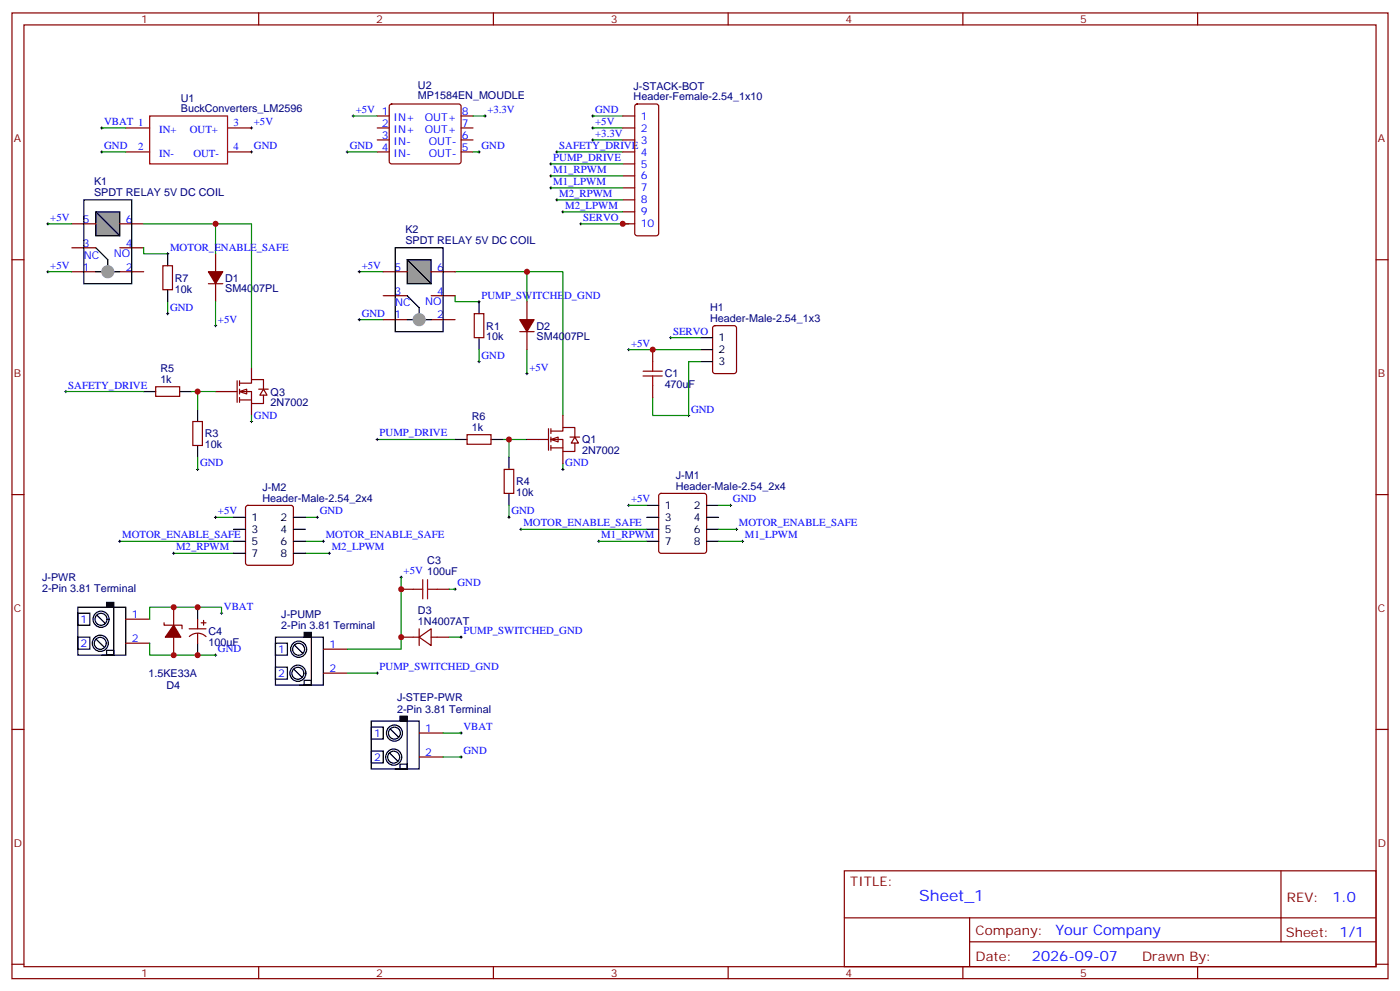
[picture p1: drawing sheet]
<svg xmlns="http://www.w3.org/2000/svg" width="412mm" height="292mm" viewBox="0 0 412 292" stroke-linecap="round" stroke-linejoin="round" font-family="sans-serif">
<g fill="none" stroke="#870000" stroke-width=".35">
<path d="M3.5 3.8h405.4v284.3h-405.4zM7.1 7.3h398.2v277.3h-398.2zM76.2 3.8v3.5M145.3 3.8v3.5M214.5 3.8v3.5M283.6 3.8v3.5M352.8 3.8v3.5M3.5 76.5h3.6M21.2 73h7M35.3 73h7M63.5 74.7v5.3M405.3 76.5h3.6"/>
<path d="M21.2 80h7M35.3 80h7M61.4 83.5h4.2M63.5 83.5v5.3M45.9 113.9h7v2.8h-7zM56.8 124.1h2.8v7.1h-2.8zM3.5 145.6h3.6M405.3 145.6h3.6M37 182.3h7.1M37 189.4h7.1M3.5 214.8h3.6M405.3 214.8h3.6"/>
<path d="M248.7 256.4h156.6v28.2h-156.6zM377.3 256.4v20.9M248.7 270.2h156.5M285.6 277.3h119.6M285.6 270.2v14.2M3.5 283.9h3.6M76.2 284.6v3.5M145.3 284.6v3.5M214.5 284.6v3.5M283.6 284.6v3.5M352.8 284.6v3.5M405.3 283.9h3.6"/>
</g>
<path d="M61.4 80h4.2l-2.1 3.5z" fill="#870000" stroke="#870000" stroke-width=".35"/>
<g fill="none" stroke="#000" stroke-width=".35">
<path d="M42.3 115.3h3.6M52.9 115.3h3.5M58.2 120.6v3.5M58.2 131.2v3.5M22.9 178.8h14.1v14.1h-14.1zM33.5 178.8v14.1h-3.5M22.9 187.6h3.6v3.5h-3.6zM22.9 180.6h3.6v3.5h-3.6zM28.3 188.2l2.5 2.4M28.5 181.1l2.5 2.4M31.4 191.5h2.1v1.4h-2.1z"/>
<circle cx="29.5" cy="189.4" r="1.76"/>
<circle cx="29.5" cy="189.4" r="2.37"/>
<circle cx="29.8" cy="182.3" r="2.37"/>
<circle cx="29.8" cy="182.3" r="1.76"/>
</g>
<path d="M31.4 177.4h2.1v1.4h-2.1z" fill="#000" stroke="#000" stroke-width=".35"/>
<path d="M28.2 62.4h7.1v7h-7.1z" fill="#999" stroke="#000" stroke-width=".35"/>
<path d="M24.7 58.8h14.1v24.7h-14.1zM28.2 62.4l7.1 7M28.2 73l3.5 3.5v3.5M28.2 80h7.1" fill="none" stroke="#000" stroke-width=".35"/>
<path d="M21.2 65.9h7M35.3 65.9h7" fill="none" stroke="#870000" stroke-width=".35"/>
<circle cx="31.7" cy="80" r="1.76" fill="#999" stroke="#999" stroke-width=".35"/>
<path d="M64.9 180.6h.7M65.3 180.2v.7" fill="none" stroke="#000" stroke-width=".29"/>
<g fill="#fff" stroke="#870000" stroke-width=".35">
<path d="M70.6 115.3l2.1-.7v1.4z"/>
<path d="M77.6 114.6l1.1 1.7h-2.1z"/>
</g>
<g fill="none" stroke="#870000" stroke-width=".35">
<path d="M48 78.2h2.8v7.1h-2.8zM139.7 92.4h2.8v7h-2.8zM63.5 115.3h6.3M69.8 112.1v6.4M70.6 112.8h3.5v-1h3.5v2.8M70.6 115.3h3.5v3.5h3.5v-2.5M70.6 117.8h3.5M70.6 112.1v1.4M70.6 114.6v1.4M70.6 117.1v1.4M74.1 108.2v3.6M74.1 118.8v3.5"/>
<path d="M76.2 114.6h2.8"/>
</g>
<g fill="none" stroke="#000" stroke-width=".29">
<path d="M174.3 34.1h.7M174.3 37.7h.7M174.6 33.8v.7M174.6 37.3v.7M163.7 44.7h.7M164 44.4v.7M174.3 41.2h.7M174.6 40.9v.7M13.8 65.9h.7M14.1 65.5v.8M14.1 79.7v.7M49 74.7h.7"/>
<path d="M49.4 74.4v.7M105.8 79.7v.7M170.7 65.9h.7M171.1 65.5v.8M13.8 80h.7M49 92.4h.7M49.4 92v.7M63.1 95.9h.8M63.5 95.5v.7M105.5 80h.7M105.5 94.1h.7M105.8 93.8v.7"/>
<path d="M140.8 88.8h.7M141.1 88.5v.7M19 115.3h.8M19.4 114.9v.7M140.8 106.5h.7M141.1 106.1v.7M154.9 110h.7M155.2 109.6v.7M57.9 138.2h.7M58.2 137.9v.7M73.7 124.1h.7M74.1 123.8v.7"/>
<path d="M110.8 129.4h.7M111.1 129v.8M165.5 138.2h.7M165.8 137.9v.7M149.6 152.3h.7M149.9 152v.7M63.1 192.9h.8M63.5 192.5v.8"/>
</g>
<g fill="none" stroke="#008700" stroke-width=".35">
<path d="M174.6 34.1h8.8M174.6 37.7h8.8M164 44.7h19.4M174.6 41.2h8.8M14.1 65.9h7.1M42.3 73v1.7h7.1M42.3 65.9h21.2M63.5 74.7v-8.8h10.6v42.3M171.1 65.9h14.1M14.1 80h7.1M49.4 88.8v3.6M63.5 88.8v7.1"/>
<path d="M105.8 80h7.1M105.8 94.1h7.1M134.1 87.1v1.7h7M134.1 80h21.1M155.2 88.8v-8.8h10.6v42.3M19.4 115.3h22.9M56.4 115.3h7.1M58.2 115.3v5.3M141.1 102.9v3.6M155.2 102.9v7.1M58.2 134.7v3.5M74.1 122.3v1.8"/>
<path d="M111.1 129.4h23M148.2 129.4h7M149.9 129.4v5.3M165.8 136.5v1.7M149.9 148.8v3.5"/>
</g>
<path d="M49.4 74.7v3.5M49.4 85.3v3.5M141.1 88.8v3.6M141.1 99.4v3.5" fill="none" stroke="#000" stroke-width=".35"/>
<g fill="#fff" stroke="#870000" stroke-width=".35">
<path d="M162.3 129.4l2.1-.7v1.4z"/>
<path d="M169.3 128.7l1.1 1.8h-2.1z"/>
</g>
<g fill="none" stroke="#870000" stroke-width=".35">
<path d="M112.9 94.1h7M112.9 87.1h7M127 94.1h7.1M127 87.1h7.1M155.2 129.4h6.4M161.6 126.2v6.4M162.3 126.9h3.5v-1h3.5v2.8M162.3 129.4h3.5v3.5h3.5v-2.4M162.3 131.9h3.5M162.3 126.2v1.4M162.3 128.7v1.4M162.3 131.2v1.4"/>
<path d="M165.8 122.3v3.6M165.8 132.9v3.6M167.9 128.7h2.8"/>
</g>
<path d="M119.9 76.5h7.1v7h-7.1z" fill="#999" stroke="#000" stroke-width=".35"/>
<g fill="none" stroke="#000" stroke-width=".35">
<path d="M116.4 73h14.1v24.6h-14.1zM119.9 76.5l7.1 7M119.9 87.1l3.6 3.5v3.5M119.9 94.1h7.1M206.4 99.4h3.5M206.4 106.5h3.5M206.4 102.9h3.5M134.1 129.4h3.5M144.6 129.4h3.6M149.9 134.7v3.5M68.8 152.3h3.5M68.8 155.9h3.5"/>
<path d="M68.8 159.4h3.5M86.4 152.3h3.6M86.4 155.9h3.6M86.4 159.4h3.6M149.9 145.3v3.5M190.5 148.8h3.5M190.5 152.3h3.5M190.5 155.9h3.5M190.5 159.4h3.5M208.1 148.8h3.6M208.1 152.3h3.6M208.1 155.9h3.6"/>
<path d="M208.1 159.4h3.6M58.2 178.8v3.5M68.8 162.9h3.5M86.4 162.9h3.6M58.2 189.4v3.5M81.1 187.6h14.1v14.1h-14.1zM81.1 196.4h3.6v3.6h-3.6zM81.1 189.4h3.6v3.5h-3.6zM86.5 197l2.5 2.4M86.7 189.9l2.5 2.5M91.7 187.6v14.1h-3.5M89.6 200.3h2.1v1.4h-2.1z"/>
<path d="M109.4 212.3h14.1v14.1h-14.1zM109.4 214.1h3.5v3.5h-3.5zM115 214.6l2.4 2.5M119.9 212.3v14.1h-3.5M109.4 221.1h3.5v3.5h-3.5zM114.7 221.7l2.5 2.4M117.8 225h2.1v1.4h-2.1z"/>
<circle cx="87.7" cy="198.2" r="1.76"/>
<circle cx="87.7" cy="198.2" r="2.37"/>
<circle cx="88" cy="191.1" r="2.37"/>
<circle cx="88" cy="191.2" r="1.76"/>
<circle cx="116.2" cy="215.8" r="2.37"/>
<circle cx="116.2" cy="215.9" r="1.76"/>
<circle cx="116" cy="222.9" r="1.76"/>
<circle cx="116" cy="222.9" r="2.37"/>
</g>
<g fill="none" stroke="#870000" stroke-width=".35">
<path d="M37 37.7h7.1M67 37.7h7.1M111.1 34.1h3.6M111.1 37.7h3.6M114.9 30.8l.5-.2h19.7l.5 .2 .2 .5v16.3l-.2 .5-.5 .2h-19.7l-.5-.3-.2-.4v-16.3zM135.8 34.1h3.5M135.8 37.7h3.5M183.4 34.1h3.6M183.4 37.7h3.6M187.2 30.8l.5-.2h5.6l.5 .2 .2 .5v37.4l-.2 .5-.5 .2h-5.6l-.5-.2-.2-.5v-37.4zM37 44.7h7.1M67 44.7h7.1"/>
<path d="M111.1 41.2h3.6M111.1 44.7h3.6M135.8 41.2h3.5M135.8 44.7h3.5M183.4 41.2h3.6M183.4 44.7h3.6M183.4 48.3h3.6M183.4 51.8h3.6M183.4 55.3h3.6M183.4 58.8h3.6M183.4 62.4h3.6M183.4 65.9h3.6"/>
<path d="M112.9 80h7M127 80h7.1M153.1 97.6h4.2M155.2 88.8v5.3M155.2 97.6v5.3M210.1 96.1l.5-.2h5.7l.6 .4 .1 13-.5 .6-5.9 .1-.6-.5-.1-12.9zM192.3 102.9v3.6M192.3 113.5v3.6M137.6 128h7v2.8h-7zM148.5 138.2h2.8v7.1h-2.8zM72.6 149l.4-.2h12.7l.5 .2 .2 .5v16.2l-.2 .5-.5 .2h-12.7l-.5-.2-.2-.5v-16.2zM194.3 145.5l.4-.2h12.7l.5 .2 .2 .5v16.2l-.2 .5-.5 .2h-12.7l-.5-.2-.2-.5v-16.2z"/>
<path d="M51.2 178.8v5.3M118.2 173.5h3.5M128.8 173.5h3.5M48.3 183.4v.7h5.3v1M51.2 187.6v5.3M55.7 185.1h5M55.8 187.4a3.5 3.5 0 0 1 4.9 0M58.2 182.3v2.8M58.2 186.5v2.9M59.3 183.4h1.4M60 182.7v1.4M95.2 191.1h7.1"/>
<path d="M95.2 198.2h7.1M118.2 187.6h5.3M123.5 187.6l3.5-2.5v5zM123.5 185.1v5M127 187.6h5.3M123.5 215.8h7M123.5 222.9h7"/>
</g>
<circle cx="123.5" cy="94.1" r="1.76" fill="#999" stroke="#999" stroke-width=".35"/>
<g fill="#870000" stroke="#870000" stroke-width=".35">
<path d="M153.1 94.1h4.2l-2.1 3.5z"/>
<path d="M51.2 184.1l2.1 3.5h-4.6z"/>
</g>
<g fill="none" stroke="#000" stroke-width=".29">
<path d="M29.6 37.7h.7M30 37.3v.7M73.7 37.7h.7M74.1 37.3v.7M103.7 34.1h.7M104.1 33.8v.7M142.5 34.1h.7M142.9 33.8v.7M29.6 44.7h.7M30 44.4v.7M73.7 44.7h.7M74.1 44.4v.7"/>
<path d="M102 44.7h.7M102.3 44.4v.7M140.8 44.7h.7M141.1 44.4v.7M161.9 48.3h.7M161.9 51.8h.7M161.9 55.3h.7M162.3 47.9v.7M162.3 51.4v.7M162.3 55v.7M163.7 58.8h.7M164 58.5v.7"/>
<path d="M165.5 62.4h.7M165.8 62v.7M197.2 99.4h.7M197.6 99.1v.7M184.9 102.9h.7M185.2 102.6v.7M202.5 122.3h.7M202.8 122v.7M34.9 159.4h.7M35.3 159v.7M63.1 152.3h.8M63.5 152v.7"/>
<path d="M93.1 152.3h.7M93.5 152v.7M94.9 159.4h.7M95.2 159v.7M153.1 155.9h.7M153.5 155.5v.7M176 159.4h.7M176.4 159v.7M184.9 148.8h.7M185.2 148.4v.8M214.8 148.8h.7M215.2 148.4v.8"/>
<path d="M216.6 155.9h.7M217 155.5v.7M218.4 159.4h.7M218.7 159v.7M50.8 162.9h.7M51.2 162.6v.7M96.7 162.9h.7M97 162.6v.7M117.8 170h.7M118.2 169.6v.7M133.7 173.5h.7M134.1 173.1v.7"/>
<path d="M110.8 198.2h.7M111.1 197.8v.7M135.5 187.6h.7M135.8 187.3v.7M135.5 215.8h.7M135.8 215.5v.7M135.5 222.9h.7M135.8 222.5v.7"/>
</g>
<path d="M89.6 186.2h2.1v1.4h-2.1zM117.8 210.9h2.1v1.4h-2.1z" fill="#000" stroke="#000" stroke-width=".35"/>
<g fill="none" stroke="#008700" stroke-width=".35">
<path d="M30 37.7h7M104.1 34.1h7M139.3 34.1h3.6M30 44.7h7M102.3 44.7h8.8M139.3 44.7h1.8M162.3 51.8h21.1M162.3 55.3h21.1M162.3 48.3h21.1M164 58.8h19.4M165.8 62.4h17.6M197.6 99.4h8.8"/>
<path d="M185.2 102.9h21.2M206.4 106.5h-3.6v15.8h-10.5v-5.2M35.3 159.4h33.5M63.5 152.3h5.3M90 159.4h5.2M90 152.3h3.5M153.5 155.9h37M176.4 159.4h14.1M185.2 148.8h5.3M211.7 155.9h5.3M211.7 148.8h3.5M211.7 159.4h7"/>
<path d="M51.2 162.9h17.6M90 162.9h7M118.2 170v21.1h-15.9M132.3 173.5h1.8M44.1 189.4v3.5h19.4M65.3 180.6v-1.8h-21.2v3.5M102.3 198.2h8.8M132.3 187.6h3.5M130.5 215.8h5.3M130.5 222.9h5.3"/>
</g>
<path d="M44.1 34.1h22.9v14.2h-22.9zM189.4 110.7h5.7M189.4 109.3h5.7M192.3 106.5v2.8M192.3 110.7v2.8M121.7 173.5h2.8M124.5 170.7v5.6M125.9 173.5h2.9M125.9 170.7v5.6" fill="none" stroke="#a10000" stroke-width=".35"/>
<g fill="#c00">
<circle cx="58.2" cy="115.3" r=".88"/>
<circle cx="63.5" cy="65.9" r=".88"/>
<circle cx="155.2" cy="80" r=".88"/>
<circle cx="149.9" cy="129.4" r=".88"/>
<circle cx="183.4" cy="65.9" r=".88"/>
<circle cx="51.2" cy="178.8" r=".88"/>
<circle cx="51.2" cy="192.9" r=".88"/>
<circle cx="58.2" cy="178.8" r=".88"/>
<circle cx="58.2" cy="192.9" r=".88"/>
<circle cx="118.2" cy="173.5" r=".88"/>
<circle cx="118.2" cy="187.6" r=".88"/>
<circle cx="192.3" cy="102.9" r=".88"/>
</g>
<text font-size="4.6" fill="#00f" x="270.8" y="265.4">Sheet_1</text>
<g font-size="4.2" fill="#00f">
<text x="392.5" y="265.7">1.0</text>
<text x="310.9" y="275.2">Your Company</text>
<text x="304" y="283">2026-09-07</text>
</g>
<g font-size="3.9" fill="#800">
<text x="250.5" y="261">TITLE:</text>
<text x="379.1" y="265.7">REV:</text>
<text x="287.4" y="275.2">Company:</text>
<text x="378.7" y="275.8">Sheet: 1/1</text>
<text x="287.4" y="282.9">Date:</text>
<text x="336.4" y="282.9">Draw</text>
<text x="346.6" y="282.9">n By:</text>
</g>
<g font-size="3.2" fill="#800">
<text x="41.6" y="6.8">1</text>
<text x="110.8" y="6.8">2</text>
<text x="179.9" y="6.8">3</text>
<text x="249.1" y="6.8">4</text>
<text x="318.2" y="6.8">5</text>
<text x="4.1" y="41.9">A</text>
<text x="405.9" y="41.9">A</text>
<text x="4.1" y="111.1">B</text>
<text x="405.9" y="111.1">B</text>
<text x="4.1" y="180.2">C</text>
<text x="405.9" y="180.2">C</text>
<text x="4.1" y="249.3">D</text>
<text x="405.9" y="249.3">D</text>
<text x="41.6" y="287.6">1</text>
<text x="110.8" y="287.6">2</text>
<text x="179.9" y="287.6">3</text>
<text x="249.1" y="287.6">4</text>
<text x="318.2" y="287.6">5</text>
</g>
<g font-size="3.2" fill="#000080">
<text x="53.3" y="29.9">U1</text>
<text x="123.1" y="29.3">MP1584EN_MOUDLE</text>
<text x="123.1" y="26.2">U2</text>
<text x="186.6" y="29.6">Header-Female-2.54_1x10</text>
<text x="186.6" y="26.4">J-STACK-BOT</text>
<text x="53.3" y="33.1">BuckConverters_LM2596</text>
<text x="27.7" y="57.8">SPDT RELAY 5V DC COIL</text>
<text x="27.7" y="54.5">K1</text>
<text x="119.4" y="71.9">SPDT RELAY 5V DC COIL</text>
<text x="119.4" y="68.6">K2</text>
<text x="51.5" y="82.9">R7</text>
<text x="66.3" y="82.9">D1</text>
<text x="51.5" y="86.1">10k</text>
<text x="66.3" y="86.1">SM4007PL</text>
<text x="209.2" y="94.8">Header-Male-2.54_1x3</text>
<text x="209.2" y="91.7">H1</text>
<text x="143.2" y="100.2">10k</text>
<text x="143.2" y="97.1">R1</text>
<text x="158" y="100.2">SM4007PL</text>
<text x="158" y="97">D2</text>
<text x="47.2" y="112.8">1k</text>
<text x="47.2" y="109.5">R5</text>
<text x="195.8" y="111.1">C1</text>
<text x="79.7" y="119.6">2N7002</text>
<text x="79.7" y="116.5">Q3</text>
<text x="195.8" y="114.3">470uF</text>
<text x="139" y="123.6">R6</text>
<text x="60.3" y="132">10k</text>
<text x="60.3" y="128.8">R3</text>
<text x="139" y="126.9">1k</text>
<text x="171.4" y="130.6">Q1</text>
<text x="171.4" y="133.7">2N7002</text>
<text x="152" y="142.9">R4</text>
<text x="199" y="141.1">J-M1</text>
<text x="77.3" y="147.7">Header-Male-2.54_2x4</text>
<text x="77.3" y="144.6">J-M2</text>
<text x="152" y="146.1">10k</text>
<text x="199" y="144.2">Header-Male-2.54_2x4</text>
<text x="125.9" y="166.2">C3</text>
<text x="12.4" y="171.1">J-PWR</text>
<text x="12.4" y="174.4">2-Pin 3.81 Terminal</text>
<text x="82.9" y="185.3">2-Pin 3.81 Terminal</text>
<text x="82.9" y="182">J-PUMP</text>
<text x="123.1" y="184.1">1N4007AT</text>
<text x="123.1" y="180.9">D3</text>
<text x="61.4" y="190.1">100uF</text>
<text x="61.4" y="187">C4</text>
<text x="43.7" y="199.3">1.5KE33A</text>
<text x="49" y="202.8">D4</text>
<text x="116.9" y="209.8">2-Pin 3.81 Terminal</text>
<text x="116.9" y="206.5">J-STEP-PWR</text>
</g>
<g font-size="3.2" fill="#00f">
<text x="104.8" y="33.3">+5V 1</text>
<text x="116" y="35.6">IN+</text>
<text x="125.1" y="35.6">OUT+</text>
<text x="136" y="33.8">8</text>
<text x="143.6" y="33.3">+3.3V</text>
<text x="175.3" y="33.3">GND</text>
<text x="188.7" y="35.2">1</text>
<text x="30.7" y="36.8">VBAT 1</text>
<text x="46.9" y="39.3">IN+</text>
<text x="55.9" y="39.3">OUT+</text>
<text x="68.8" y="37">3</text>
<text x="74.8" y="36.8">+5V</text>
<text x="112.5" y="37.3">2</text>
<text x="112.5" y="40.9">3</text>
<text x="116" y="39.1">IN+</text>
<text x="125.1" y="39.1">OUT+</text>
<text x="136" y="40.9">6</text>
<text x="136" y="37.3">7</text>
<text x="175.3" y="36.8">+5V</text>
<text x="175.3" y="40.3">+3.3V</text>
<text x="188.7" y="38.7">2</text>
<text x="30.7" y="43.9">GND</text>
<text x="40.7" y="44">2</text>
<text x="46.9" y="46.3">IN-</text>
<text x="57" y="46.3">OUT-</text>
<text x="68.8" y="44">4</text>
<text x="74.8" y="43.9">GND</text>
<text x="103" y="43.9">GND</text>
<text x="112.5" y="44.4">4</text>
<text x="116" y="42.6">IN-</text>
<text x="116" y="46.1">IN-</text>
<text x="126.3" y="46.1">OUT-</text>
<text x="126.3" y="42.6">OUT-</text>
<text x="136" y="44.4">5</text>
<text x="141.8" y="43.9">GND</text>
<text x="163" y="47.4">PUMP_DRIVE</text>
<text x="164.7" y="43.9">SAFETY_DRIVE</text>
<text x="188.7" y="42.3">3</text>
<text x="188.7" y="45.8">4</text>
<text x="163" y="50.9">M1_RPWM</text>
<text x="188.7" y="49.3">5</text>
<text x="188.7" y="52.8">6</text>
<text x="163" y="54.4">M1_LPWM</text>
<text x="164.7" y="58">M2_RPWM</text>
<text x="188.7" y="56.4">7</text>
<text x="188.7" y="59.9">8</text>
<text x="14.8" y="65">+5V</text>
<text x="24.4" y="65.5">5</text>
<text x="37" y="65.5">6</text>
<text x="166.5" y="61.5">M2_LPWM</text>
<text x="171.8" y="65">SERVO</text>
<text x="188.7" y="63.4">9</text>
<text x="188.7" y="67">10</text>
<text x="24.4" y="72.6">3</text>
<text x="24.7" y="76.1">NC</text>
<text x="33.5" y="75.8">NO</text>
<text x="37" y="72.6">4</text>
<text x="50.1" y="73.8">MOTOR_ENABLE_SAFE</text>
<text x="14.8" y="79.1">+5V</text>
<text x="24.4" y="79.7">1</text>
<text x="37" y="79.7">2</text>
<text x="106.5" y="79.1">+5V</text>
<text x="116.2" y="79.7">5</text>
<text x="128.8" y="79.7">6</text>
<text x="116.2" y="86.7">3</text>
<text x="125.2" y="89.9">NO</text>
<text x="128.8" y="86.7">4</text>
<text x="141.8" y="87.9">PUMP_SWITCHED_GND</text>
<text x="50.1" y="91.5">GND</text>
<text x="64.2" y="95">+5V</text>
<text x="106.5" y="93.2">GND</text>
<text x="116.2" y="93.8">1</text>
<text x="116.4" y="90.2">NC</text>
<text x="128.8" y="93.8">2</text>
<text x="198.3" y="98.5">SERVO</text>
<text x="141.8" y="105.6">GND</text>
<text x="185.9" y="102.1">+5V</text>
<text x="155.9" y="109.1">+5V</text>
<text x="20.1" y="114.4">SAFETY_DRIVE</text>
<text x="74.8" y="123.2">GND</text>
<text x="203.6" y="121.5">GND</text>
<text x="111.8" y="128.5">PUMP_DRIVE</text>
<text x="58.9" y="137.3">GND</text>
<text x="166.5" y="137.3">GND</text>
<text x="185.9" y="147.9">+5V</text>
<text x="215.9" y="147.9">GND</text>
<text x="64.2" y="151.4">+5V</text>
<text x="94.2" y="151.4">GND</text>
<text x="150.6" y="151.4">GND</text>
<text x="154.2" y="155">MOTOR_ENABLE_SAFE</text>
<text x="217.7" y="155">MOTOR_ENABLE_SAFE</text>
<text x="36" y="158.5">MOTOR_ENABLE_SAFE</text>
<text x="96" y="158.5">MOTOR_ENABLE_SAFE</text>
<text x="177.1" y="158.5">M1_RPWM</text>
<text x="219.4" y="158.5">M1_LPWM</text>
<text x="51.9" y="162">M2_RPWM</text>
<text x="97.7" y="162">M2_LPWM</text>
<text x="118.9" y="169.1">+5V 100uF</text>
<text x="134.8" y="172.6">GND</text>
<text x="66" y="179.7">VBAT</text>
<text x="23.7" y="183.4">1</text>
<text x="38.8" y="182">1</text>
<text x="23.7" y="190.4">2</text>
<text x="38.8" y="189">2</text>
<text x="97" y="190.8">1</text>
<text x="136.5" y="186.7">PUMP_SWITCHED_GND</text>
<text x="64.2" y="192">GND</text>
<text x="81.9" y="192.2">1</text>
<text x="97" y="197.8">2</text>
<text x="111.8" y="197.3">PUMP_SWITCHED_GND</text>
<text x="81.9" y="199.2">2</text>
<text x="125.2" y="215.5">1</text>
<text x="136.5" y="214.9">VBAT</text>
<text x="110.2" y="216.9">1</text>
<text x="110.2" y="223.9">2</text>
<text x="125.2" y="222.5">2</text>
<text x="136.5" y="222">GND</text>
</g>
<g font-size="3.2">
<text x="211.7" y="100.5">1</text>
<text x="211.7" y="107.5">3</text>
<text x="211.7" y="104">2</text>
<text x="195.8" y="149.9">1</text>
<text x="204.4" y="149.9">2</text>
<text x="74.1" y="153.4">1</text>
<text x="82.6" y="153.4">2</text>
<text x="195.8" y="153.4">3</text>
<text x="204.4" y="153.4">4</text>
<text x="74.1" y="156.9">3</text>
<text x="74.1" y="160.4">5</text>
<text x="82.6" y="156.9">4</text>
<text x="82.6" y="160.4">6</text>
<text x="195.8" y="156.9">5</text>
<text x="195.8" y="160.4">7</text>
<text x="204.4" y="156.9">6</text>
<text x="204.4" y="160.4">8</text>
<text x="74.1" y="164">7</text>
<text x="82.6" y="164">8</text>
</g>
</svg>
